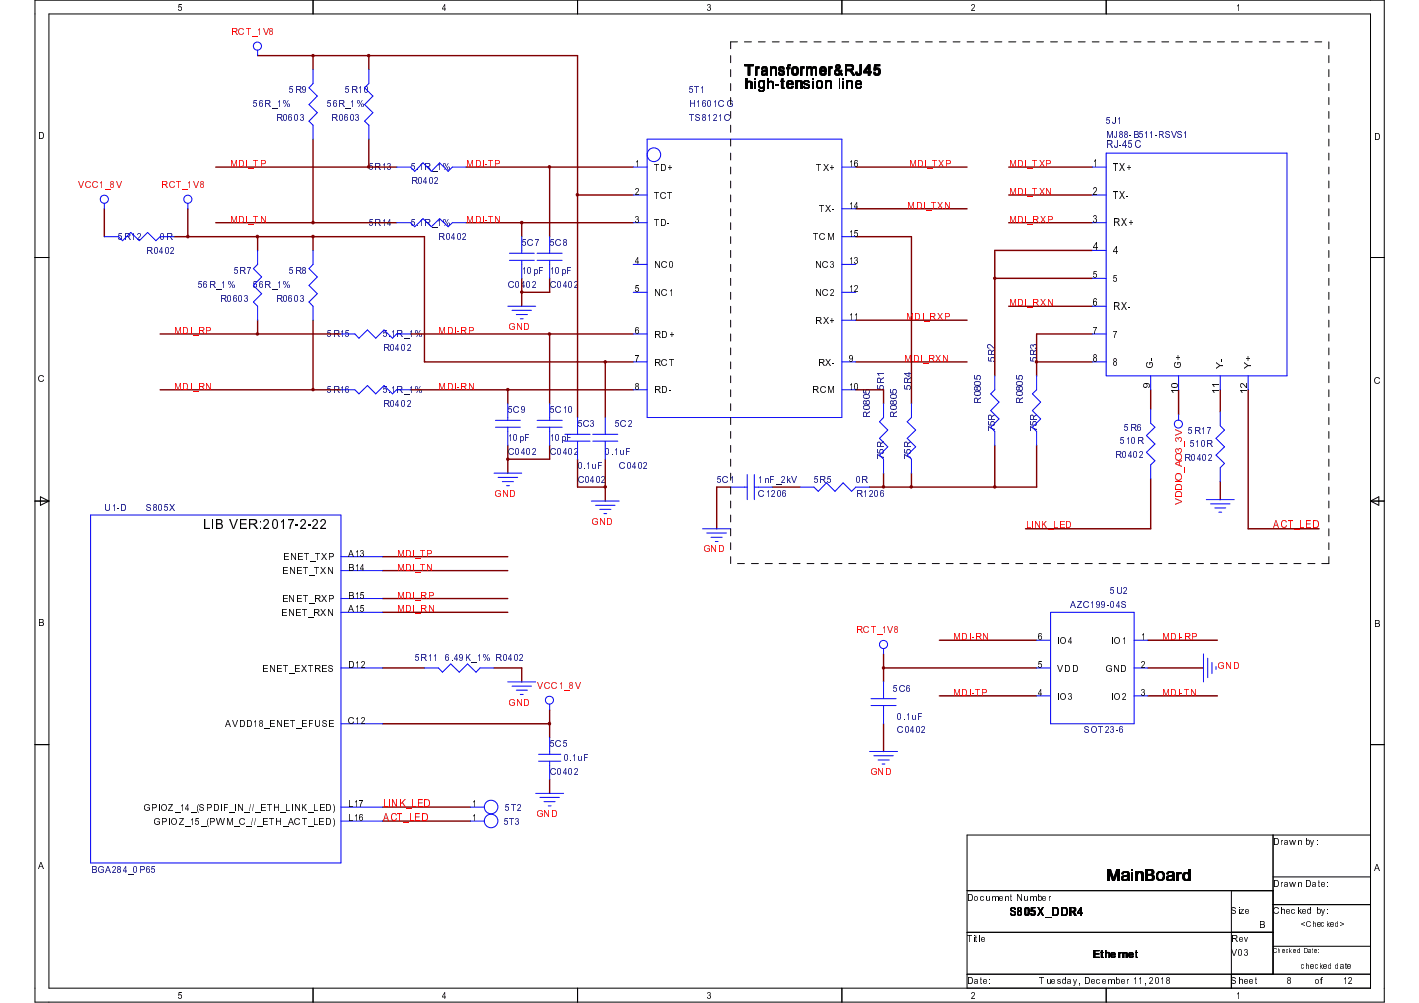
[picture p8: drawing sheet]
<svg xmlns="http://www.w3.org/2000/svg" width="297mm" height="210mm" viewBox="0 0 297 210" stroke-linecap="round" stroke-linejoin="round" font-family="sans-serif">
<g fill="none" stroke="#800000" stroke-width=".3">
<path d="M53.9 11.6h67v75.8M65.5 11.6v3M77.2 11.6v3M45.2 35h37.8M65.5 29.1v17.5M77.2 29.1v5.9M97.6 35h34.9M115.1 35v14.5M179.2 35h23.2M211.2 35h17.4M21.8 43.7v5.8M36.4 49.5h52.5v26.2h43.6"/>
<path d="M39.3 43.7v5.8M45.2 46.6h37.8M53.9 49.5v2.9M65.5 49.5v2.9M97.6 46.6h34.9M109.2 46.6v2.9M109.2 58.3v5.8M115.1 58.3v2.9h-5.9M120.9 40.8h11.6M179.2 49.5h11.6v35M179.2 43.7h23.2M208.2 58.3h20.4"/>
<path d="M211.2 46.6h17.4M211.2 40.8h17.4M228.6 52.4h-20.4v26.3M33.5 69.9h37.9M53.9 67v2.9M65.5 67v14.6M85.9 69.9h46.6M115.1 69.9v14.6M126.7 75.7v11.7M179.2 75.7h23.2M179.2 67h23.2M211.2 64.1h17.4"/>
<path d="M217 75.7h11.6M228.6 69.9h-11.6v8.8M33.5 81.6h37.9M85.9 81.6h46.6M106.3 81.6v2.9M106.3 93.2v5.8M115.1 93.2v2.9h-8.8M120.9 96.1v5.8h5.8M126.7 96.1v8.8M179.2 81.6h5.8v2.9M185 99v2.9M190.8 99v2.9"/>
<path d="M208.2 93.2v8.7M217 93.2v8.7h-35M240.9 81.6v4M246.7 81.6v5.2M255.4 81.6v4.6M261.3 81.6v29.1h14.8M80.1 116.5h26.2M80.1 119.4h26.2M152.9 101.9h-2.9v8.8M161.7 101.9h5.8M240.9 100.2v10.5h-26.2M255.4 100.8v3.8"/>
<path d="M80.1 139.8h8.8M80.1 125.3h26.2M80.1 128.1h26.2M103.4 139.8h5.8v2.9M185 136.9v5.8M185 139.8h32M196.6 134h20.4M240.3 139.8h11.6M240.3 134h14.5M80.1 151.5h35M115.1 148.5v5.8M185 151.5v5.8"/>
<path d="M196.6 145.6h20.4M240.3 145.6h14.5M80.1 168.9h18.4M80.1 171.8h18.4M115.1 163.1v2.9"/>
</g>
<circle cx="115" cy="34.9" r=".26" fill="#800000"/>
<circle cx="115" cy="34.9" r=".26" fill="none" stroke="#800000" stroke-width=".21"/>
<circle cx="217" cy="75.7" r=".26" fill="#800000"/>
<circle cx="217" cy="75.7" r=".26" fill="none" stroke="#800000" stroke-width=".21"/>
<circle cx="53.9" cy="69.9" r=".26" fill="#800000"/>
<circle cx="53.9" cy="69.9" r=".26" fill="none" stroke="#800000" stroke-width=".21"/>
<circle cx="65.5" cy="81.5" r=".26" fill="#800000"/>
<circle cx="65.5" cy="81.5" r=".26" fill="none" stroke="#800000" stroke-width=".21"/>
<circle cx="115" cy="151.4" r=".27" fill="#800000"/>
<circle cx="115" cy="151.4" r=".27" fill="none" stroke="#800000" stroke-width=".21"/>
<circle cx="208.2" cy="58.3" r=".26" fill="#800000"/>
<circle cx="208.2" cy="58.3" r=".26" fill="none" stroke="#800000" stroke-width=".21"/>
<circle cx="126.7" cy="75.7" r=".26" fill="#800000"/>
<circle cx="126.7" cy="75.7" r=".26" fill="none" stroke="#800000" stroke-width=".21"/>
<circle cx="39.3" cy="49.5" r=".27" fill="#800000"/>
<circle cx="39.3" cy="49.5" r=".27" fill="none" stroke="#800000" stroke-width=".21"/>
<circle cx="53.9" cy="49.5" r=".27" fill="#800000"/>
<circle cx="53.9" cy="49.5" r=".27" fill="none" stroke="#800000" stroke-width=".21"/>
<circle cx="65.5" cy="49.5" r=".27" fill="#800000"/>
<circle cx="65.5" cy="49.5" r=".27" fill="none" stroke="#800000" stroke-width=".21"/>
<circle cx="77.2" cy="34.9" r=".26" fill="#800000"/>
<circle cx="77.2" cy="34.9" r=".26" fill="none" stroke="#800000" stroke-width=".21"/>
<circle cx="109.2" cy="46.6" r=".27" fill="#800000"/>
<circle cx="109.2" cy="46.6" r=".27" fill="none" stroke="#800000" stroke-width=".21"/>
<circle cx="184.9" cy="101.9" r=".26" fill="#800000"/>
<circle cx="184.9" cy="101.9" r=".26" fill="none" stroke="#800000" stroke-width=".21"/>
<circle cx="208.2" cy="101.9" r=".26" fill="#800000"/>
<circle cx="208.2" cy="101.9" r=".26" fill="none" stroke="#800000" stroke-width=".21"/>
<circle cx="190.7" cy="101.9" r=".26" fill="#800000"/>
<circle cx="190.7" cy="101.9" r=".26" fill="none" stroke="#800000" stroke-width=".21"/>
<circle cx="106.3" cy="81.5" r=".26" fill="#800000"/>
<circle cx="106.3" cy="81.5" r=".26" fill="none" stroke="#800000" stroke-width=".21"/>
<circle cx="65.5" cy="46.6" r=".27" fill="#800000"/>
<circle cx="65.5" cy="46.6" r=".27" fill="none" stroke="#800000" stroke-width=".21"/>
<circle cx="115" cy="69.9" r=".26" fill="#800000"/>
<circle cx="115" cy="69.9" r=".26" fill="none" stroke="#800000" stroke-width=".21"/>
<circle cx="120.9" cy="40.8" r=".26" fill="#800000"/>
<circle cx="120.9" cy="40.8" r=".26" fill="none" stroke="#800000" stroke-width=".21"/>
<circle cx="77.2" cy="11.6" r=".26" fill="#800000"/>
<circle cx="77.2" cy="11.6" r=".26" fill="none" stroke="#800000" stroke-width=".21"/>
<circle cx="65.5" cy="11.6" r=".26" fill="#800000"/>
<circle cx="65.5" cy="11.6" r=".26" fill="none" stroke="#800000" stroke-width=".21"/>
<circle cx="184.9" cy="139.8" r=".26" fill="#800000"/>
<circle cx="184.9" cy="139.8" r=".26" fill="none" stroke="#800000" stroke-width=".21"/>
<circle cx="126.7" cy="101.9" r=".26" fill="#800000"/>
<circle cx="126.7" cy="101.9" r=".26" fill="none" stroke="#800000" stroke-width=".21"/>
<circle cx="109.2" cy="61.1" r=".26" fill="#800000"/>
<circle cx="109.2" cy="61.1" r=".26" fill="none" stroke="#800000" stroke-width=".21"/>
<circle cx="106.3" cy="96.1" r=".26" fill="#800000"/>
<circle cx="106.3" cy="96.1" r=".26" fill="none" stroke="#800000" stroke-width=".21"/>
<g fill="none" stroke="#00f" stroke-width=".21">
<path d="M53.9 10.5v1.1M65.5 14.6v2.9l-.8 .9 1.7 1.7-1.7 1.8 1.7 1.7-1.7 1.8 .8 .8v2.9M77.2 14.6v2.9l-.9 .9 1.8 1.7-1.8 1.8 1.8 1.7-1.8 1.8 .9 .8v2.9M83 35h2.9l.9 .9 1.8-1.8 1.7 1.8 1.7-1.8 1.8 1.8 .9-.9h2.9M132.5 35h3M135.5 29.1h40.7v58.3h-40.7zM176.2 35h3M228.6 35h3M231.6 32h37.8v46.7h-37.8zM21.8 49.5h3l.9 .9 1.7-1.8 1.8 1.8 1.7-1.8 1.7 1.8 .9-.9h2.9M21.8 42.5v1.2M39.3 42.5v1.2"/>
<path d="M53.9 52.4v2.9l-.9 .9 1.8 1.8-1.8 1.7 1.8 1.8-1.8 1.7 .9 .9v2.9M65.5 52.4v2.9l-.8 .9 1.7 1.8-1.7 1.7 1.7 1.8-1.7 1.7 .8 .9v2.9M83 46.6h2.9l.9 .9 1.8-1.7 1.7 1.7 1.7-1.7 1.8 1.7 .9-.9h2.9M106.6 54.5h5.2M106.6 53h5.2M109.2 49.5v3.5M109.2 54.5v3.8M112.4 54.5h5.3M112.4 53h5.3M115.1 49.5v3.5M115.1 54.5v3.8M132.5 46.6h3"/>
<path d="M132.5 40.8h3M132.5 55.3h3M176.2 55.3h3M176.2 43.7h3M176.2 49.5h3M228.6 46.6h3M228.6 40.8h3M228.6 52.4h3M228.6 58.3h3M71.4 69.9h2.9l.8 .9 1.8-1.8 1.8 1.8 1.7-1.8 1.8 1.8 .8-.9h2.9M106.3 64.1h5.8M107.2 64.9h4"/>
<path d="M108.1 65.8h2.3M108.9 66.7h.6M132.5 69.9h3M132.5 61.2h3M132.5 75.7h3M176.2 61.2h3M176.2 75.7h3M176.2 67h3M208.2 78.7v2.9l-.8 .8 1.7 1.8-1.7 1.7 1.7 1.8-1.7 1.7 .8 .9v2.9M217 78.7v2.9l-.9 .8 1.7 1.8-1.7 1.7 1.7 1.8-1.7 1.7 .9 .9v2.9M228.6 69.9h3M228.6 75.7h3"/>
<path d="M228.6 64.1h3M240.9 78.7v2.9M246.7 78.7v2.9M255.4 78.7v2.9M261.3 78.7v2.9M71.4 81.6h2.9l.8 .8 1.8-1.7 1.8 1.7 1.7-1.7 1.8 1.7 .8-.8h2.9M103.4 99h5.8M103.7 89.4h5.2M103.7 88h5.2M104.3 99.9h4.1M106.3 84.5v3.5M106.3 89.4v3.8"/>
<path d="M112.4 89.4h5.3M112.4 88h5.3M115.1 84.5v3.5M115.1 89.4v3.8M118.2 92.3h5.3M118.2 90.9h5.3M120.9 87.4v3.5M120.9 92.3v3.8M124.1 92.3h5.2M124.1 90.9h5.2M126.7 87.4v3.5M126.7 92.3v3.8"/>
<path d="M132.5 81.6h3M156.4 99.3v5.3M157.9 99.3v5.3M176.2 81.6h3M185 84.5v2.9l-.9 .9 1.7 1.7-1.7 1.7 1.7 1.8-1.7 1.7 .9 .9v2.9M190.8 84.5v2.9l-.9 .9 1.8 1.7-1.8 1.7 1.8 1.8-1.8 1.7 .9 .9v2.9M240.9 85.6v3l.9 .8-1.8 1.7 1.8 1.8-1.8 1.8 1.8 1.7-.9 .9v2.9M246.7 86.8v1.2M255.4 86.2v2.9l.9 .9-1.8 1.7 1.8 1.8-1.8 1.7 1.8 1.8-.9 .9v2.9M19 107.8h52.4v72.8h-52.4zM71.4 119.4h8.7M71.4 116.5h8.7"/>
<path d="M105.2 100.8h2.3M106 101.6h.6M123.8 104.9h5.8M124.7 105.7h4M125.6 106.6h2.3M126.4 107.5h.6M147.1 110.7h5.8M148 111.5h4.1M148.8 112.4h2.4M149.7 113.3h.6M152.9 101.9h3.5M157.9 101.9h3.8"/>
<path d="M167.5 101.9h2.9l.9 .9 1.7-1.8 1.8 1.8 1.7-1.8 1.8 1.8 .9-.9h2.8M252.5 104.6h5.9M253.4 105.5h4.1M254.3 106.3h2.3M255.1 107.2h.6M71.4 139.8h8.7M71.4 128.1h8.7M71.4 125.3h8.7M88.9 139.8h2.9l.8 .9 1.8-1.8 1.7 1.8 1.8-1.8 1.7 1.8 .9-.9h2.9M185 135.7v1.2M217 139.8h2.9M217 134h2.9"/>
<path d="M219.9 128.1h17.5v23.4h-17.5zM237.4 139.8h2.9M237.4 134h2.9M251.9 136.9v5.8M252.8 137.8v4M253.7 138.6v2.4M254.5 139.5v.6M71.4 151.5h8.7M106.3 142.7h5.8M107.2 143.6h4M108.1 144.4h2.3M108.9 145.3h.6"/>
<path d="M112.7 159.3h4.7M112.7 157.9h4.7M115.1 147.4v1.1M115.1 154.3v3.6M115.1 159.3v3.8M182 157.3h5.9M182.3 147.7h5.3M182.3 146.2h5.3M182.9 158.2h4.1M183.8 159h2.3M184.7 159.9h.5M185 142.7v3.5"/>
<path d="M185 147.7v3.8M217 145.6h2.9M237.4 145.6h2.9M71.4 168.9h8.7M71.4 171.8h8.7M98.5 168.9h2.8M98.5 171.8h2.8M112.1 166h5.9M113 166.9h4.1M113.9 167.8h2.3M114.8 168.7h.6"/>
<circle cx="53.9" cy="9.7" r=".85"/>
<circle cx="136.9" cy="32.4" r="1.43"/>
<circle cx="21.8" cy="41.7" r=".85"/>
<circle cx="39.3" cy="41.7" r=".85"/>
<circle cx="246.7" cy="88.8" r=".84"/>
<circle cx="184.9" cy="134.9" r=".85"/>
<circle cx="115" cy="146.5" r=".84"/>
<circle cx="102.8" cy="171.8" r="1.43"/>
<circle cx="102.8" cy="168.9" r="1.43"/>
</g>
<g fill="none" stroke="#000" stroke-width=".21">
<path d="M7.3 0h282.5v209.7h-282.5zM10.2 2.9h276.7v203.9h-276.7zM65.5 0v2.9M120.9 0v2.9M152.9 11.6v1.5M152.9 14.6v1.4M152.9 17.5v1.5M154.4 8.8h-1.5v1.4M155.8 8.8h1.5M158.7 8.8h1.5M161.7 8.8h1.4M164.5 8.8h1.5"/>
<path d="M167.5 8.8h1.4M170.4 8.8h1.5M173.3 8.8h1.5M176.2 8.8h1.5M176.2 0v2.9M179.2 8.8h1.4M182 8.8h1.5M185 8.8h1.4M187.9 8.8h1.4M190.8 8.8h1.4M193.7 8.8h1.5M196.6 8.8h1.5"/>
<path d="M199.5 8.8h1.5M202.4 8.8h1.5M205.3 8.8h1.5M208.2 8.8h1.5M211.2 8.8h1.4M214.1 8.8h1.5M217 8.8h1.4M219.9 8.8h1.5M222.8 8.8h1.5M225.7 8.8h1.5M228.6 8.8h1.5M231.6 8.8h1.4"/>
<path d="M231.6 0v2.9M234.5 8.8h1.4M237.4 8.8h1.4M240.3 8.8h1.5M243.2 8.8h1.4M246.1 8.8h1.5M249 8.8h1.5M251.9 8.8h1.5M254.8 8.8h1.5M257.8 8.8h1.4M260.7 8.8h1.4M263.6 8.8h1.4"/>
<path d="M266.5 8.8h1.4M269.4 8.8h1.4M272.3 8.8h1.5M275.2 8.8h1.5M278.2 8.8v1.4M278.2 11.6v1.5M278.2 14.6v1.4M278.2 17.5v1.5M152.9 20.4v1.5M152.9 23.3v1.5M152.9 26.2v1.5M152.9 29.1v1.5"/>
<path d="M152.9 32v1.5M152.9 35v1.4M152.9 37.9v1.4M278.2 20.4v1.5M278.2 23.3v1.5M278.2 26.2v1.5M278.2 29.1v1.5M278.2 32v1.5M278.2 35v1.4M278.2 37.9v1.4M7.3 53.9h2.9M152.9 40.8v1.4"/>
<path d="M152.9 43.7v1.5M152.9 46.6v1.4M152.9 49.5v1.5M152.9 52.4v1.5M152.9 55.3v1.5M152.9 58.3v1.4M278.2 40.8v1.4M278.2 43.7v1.5M278.2 46.6v1.4M278.2 49.5v1.5M278.2 52.4v1.5M278.2 55.3v1.5"/>
<path d="M278.2 58.3v1.4M286.9 53.9h2.9M152.9 61.2v1.5M152.9 64.1v1.4M152.9 67v1.5M152.9 69.9v1.5M152.9 72.8v1.5M152.9 75.7v1.5M152.9 78.7v1.4M278.2 61.2v1.5M278.2 64.1v1.4M278.2 67v1.5"/>
<path d="M278.2 69.9v1.5M278.2 72.8v1.5M278.2 75.7v1.5M278.2 78.7v1.4M152.9 81.6v1.4M152.9 84.5v1.4M152.9 87.4v1.5M152.9 90.3v1.4M152.9 93.2v1.5M152.9 96.1v1.5M152.9 99v1.5M278.2 81.6v1.4"/>
<path d="M278.2 84.5v1.4M278.2 87.4v1.5M278.2 90.3v1.4M278.2 93.2v1.5M278.2 96.1v1.5M278.2 99v1.5M7.3 104.9h2.9M8.5 104l1.7 .9-1.7 .8zM152.9 101.9v1.5M152.9 104.9v1.4M152.9 107.8v1.4M152.9 110.7v1.4"/>
<path d="M152.9 113.6v1.4M152.9 116.5v1.4M154.4 117.9h1.4M157.3 117.9h1.4M160.2 117.9h1.5M163.1 117.9h1.4M166 117.9h1.5M168.9 117.9h1.5M171.9 117.9h1.4M174.8 117.9h1.4M177.7 117.9h1.5M180.6 117.9h1.4"/>
<path d="M183.5 117.9h1.5M186.4 117.9h1.5M189.3 117.9h1.5M192.2 117.9h1.5M195.2 117.9h1.4M198.1 117.9h1.4M201 117.9h1.4M203.9 117.9h1.4M206.8 117.9h1.4M209.7 117.9h1.5M212.6 117.9h1.5M215.6 117.9h1.4"/>
<path d="M218.4 117.9h1.5M221.4 117.9h1.4M224.3 117.9h1.4M227.2 117.9h1.4M230.1 117.9h1.5M233 117.9h1.5M235.9 117.9h1.5M238.8 117.9h1.5M241.8 117.9h1.4M244.6 117.9h1.5M247.6 117.9h1.4M250.5 117.9h1.4"/>
<path d="M253.4 117.9h1.4M256.3 117.9h1.5M259.2 117.9h1.5M262.1 117.9h1.5M265 117.9h1.5M267.9 117.9h1.5M270.8 117.9h1.5M273.8 117.9h1.4M278.2 101.9v1.5M278.2 104.9v1.4M278.2 107.8v1.4M278.2 110.7v1.4"/>
<path d="M278.2 113.6v1.4M278.2 116.5v1.4h-1.5M286.9 104.9h2.9M286.9 104.9l1.7-.9v1.7zM7.3 155.8h2.9M286.9 155.8h2.9M266.5 174.8v29.1M286.9 174.8h-84.5v32M202.4 195.1h64.1M202.4 186.4h64.1M257.8 186.4v20.4M266.5 189.3h20.4"/>
<path d="M266.5 183.5h20.4M266.5 198h20.4M65.5 206.8v2.9M120.9 206.8v2.9M176.2 206.8v2.9M202.4 203.9h84.5M231.6 206.8v2.9"/>
</g>
<text font-size="3.6" x="231.6" y="184.4">MainBoard</text>
<g font-size="3.3">
<text x="155.9" y="15.7">Transformer&amp;RJ45</text>
<text x="155.9" y="18.6">high-tension line</text>
</g>
<text font-size="3" x="42.5" y="110.7">LIB VER:2017-2-22</text>
<g font-size="2.4">
<text x="211.2" y="191.6">S805X_DDR4</text>
<text x="228.7" y="200.4">Ethernet</text>
</g>
<g font-size="2.1">
<text x="37.3" y="2.2">5</text>
<text x="92.6" y="2.2">4</text>
<text x="148" y="2.2">3</text>
<text x="203.3" y="2.2">2</text>
<text x="258.7" y="2.2">1</text>
<text x="8" y="29">D</text>
<text x="287.6" y="29.3">D</text>
<text x="132.8" y="35">1</text>
<text x="136.9" y="35.7">TD+</text>
<text x="170.9" y="35.7">TX+</text>
<text x="177.7" y="35">16</text>
<text x="228.9" y="35">1</text>
<text x="233" y="35.7">TX+</text>
<text x="132.8" y="40.8">2</text>
<text x="136.9" y="41.6">TCT</text>
<text x="228.9" y="40.8">2</text>
<text x="233" y="41.6">TX-</text>
<text x="132.8" y="46.6">3</text>
<text x="136.9" y="47.4">TD-</text>
<text x="171.4" y="44.4">TX-</text>
<text x="177.7" y="43.7">14</text>
<text x="228.9" y="46.6">3</text>
<text x="233" y="47.4">RX+</text>
<text x="170.3" y="50.3">TCM</text>
<text x="177.7" y="49.5">15</text>
<text x="228.9" y="52.4">4</text>
<text x="233" y="53.2">4</text>
<text x="132.8" y="55.3">4</text>
<text x="136.9" y="56.1">NC0</text>
<text x="170.6" y="56.1">NC3</text>
<text x="177.7" y="55.3">13</text>
<text x="228.9" y="58.3">5</text>
<text x="233" y="59">5</text>
<text x="132.8" y="61.2">5</text>
<text x="136.9" y="61.9">NC1</text>
<text x="170.6" y="61.9">NC2</text>
<text x="177.7" y="61.2">12</text>
<text x="228.9" y="64.1">6</text>
<text x="233" y="64.9">RX-</text>
<text x="132.8" y="69.9">6</text>
<text x="136.9" y="70.7">RD+</text>
<text x="170.6" y="67.8">RX+</text>
<text x="177.7" y="67">11</text>
<text x="228.9" y="69.9">7</text>
<text x="233" y="70.7">7</text>
<text x="132.8" y="75.7">7</text>
<text x="136.9" y="76.5">RCT</text>
<text x="171.2" y="76.5">RX-</text>
<text x="177.7" y="75.7">9</text>
<text x="228.9" y="75.7">8</text>
<text x="233" y="76.5">8</text>
<text x="241.6" y="77.2">G</text>
<text x="241.6" y="75.5">-</text>
<text x="247.5" y="77.2">G</text>
<text x="247.5" y="75.5">+</text>
<text x="256.2" y="77.2">Y</text>
<text x="256.2" y="75.7">-</text>
<text x="262" y="77.2">Y</text>
<text x="262" y="75.7">+</text>
<text x="8" y="80">C</text>
<text x="132.8" y="81.6">8</text>
<text x="136.9" y="82.3">RD-</text>
<text x="170" y="82.3">RCM</text>
<text x="177.7" y="81.6">10</text>
<text x="240.9" y="81.3">9</text>
<text x="246.7" y="82.5">1</text>
<text x="246.7" y="81.3">0</text>
<text x="255.4" y="82.5">1</text>
<text x="255.4" y="81.3">1</text>
<text x="261.3" y="82.5">1</text>
<text x="261.3" y="81.3">2</text>
<text x="287.6" y="80.3">C</text>
<text x="59.2" y="117.3">ENET_TXP</text>
<text x="72.9" y="119.4">B14</text>
<text x="72.9" y="116.5">A13</text>
<text x="59.1" y="120.2">ENET_TXN</text>
<text x="72.9" y="125.3">B15</text>
<text x="8" y="131">B</text>
<text x="58.8" y="128.9">ENET_RXN</text>
<text x="59" y="126">ENET_RXP</text>
<text x="72.9" y="128.1">A15</text>
<text x="287.6" y="131.2">B</text>
<text x="217.3" y="134">6</text>
<text x="221.4" y="134.7">IO4</text>
<text x="232.6" y="134.7">IO1</text>
<text x="238.8" y="134">1</text>
<text x="54.9" y="140.5">ENET_EXTRES</text>
<text x="72.9" y="139.8">D12</text>
<text x="217.3" y="139.8">5</text>
<text x="221.4" y="140.5">VDD</text>
<text x="231.3" y="140.5">GND</text>
<text x="238.8" y="139.8">2</text>
<text x="217.3" y="145.6">4</text>
<text x="221.4" y="146.4">IO3</text>
<text x="232.6" y="146.4">IO2</text>
<text x="238.8" y="145.6">3</text>
<text x="47.1" y="152.2">AVDD18_ENET_EFUSE</text>
<text x="72.9" y="151.5">C12</text>
<text x="30" y="169.7">GPIOZ_14_(SPDIF_IN_//_ETH_LINK_LED)</text>
<text x="32.1" y="172.6">GPIOZ_15_(PWM_C_//_ETH_ACT_LED)</text>
<text x="72.9" y="168.9">L17</text>
<text x="72.9" y="171.8">L16</text>
<text x="98.8" y="168.9">1</text>
<text x="98.8" y="171.8">1</text>
<text x="266.5" y="176.8">Drawn by:</text>
<text x="8" y="181.9">A</text>
<text x="266.5" y="185.5">Drawn Date:</text>
<text x="287.6" y="182.2">A</text>
<text x="202.4" y="188.5">Document Number</text>
<text x="257.8" y="191.3">Size</text>
<text x="266.5" y="191.3">Checked by:</text>
<text x="202.4" y="197.2">Title</text>
<text x="257.8" y="197.2">Rev</text>
<text x="263.6" y="194.3">B</text>
<text x="257.8" y="200.1">V03</text>
<text x="37.3" y="209">5</text>
<text x="92.6" y="209">4</text>
<text x="148" y="209">3</text>
<text x="202.4" y="205.9">Date:</text>
<text x="203.3" y="209">2</text>
<text x="217.6" y="205.9">Tuesday, December 11, 2018</text>
<text x="257.8" y="205.9">Sheet</text>
<text x="258.7" y="209">1</text>
<text x="269.4" y="205.9">8</text>
<text x="275.2" y="205.9">of</text>
<text x="281" y="205.9">12</text>
</g>
<g font-size="2.1" fill="#f00">
<text x="48.4" y="7.3">RCT_1V8</text>
<text x="48.1" y="35">MDI_TP</text>
<text x="97.6" y="35">MDI-TP</text>
<text x="190.2" y="35">MDI_TXP</text>
<text x="211.2" y="35">MDI_TXP</text>
<text x="16.3" y="39.3">VCC1_8V</text>
<text x="33.8" y="39.3">RCT_1V8</text>
<text x="211.2" y="40.8">MDI_TXN</text>
<text x="48.1" y="46.6">MDI_TN</text>
<text x="97.6" y="46.6">MDI-TN</text>
<text x="189.9" y="43.7">MDI_TXN</text>
<text x="211.2" y="46.6">MDI_RXP</text>
<text x="211.2" y="64.1">MDI_RXN</text>
<text x="36.4" y="69.9">MDI_RP</text>
<text x="91.8" y="69.9">MDI-RP</text>
<text x="106.3" y="69">GND</text>
<text x="189.6" y="67">MDI_RXP</text>
<text x="189.3" y="75.7">MDI_RXN</text>
<text x="36.4" y="81.6">MDI_RN</text>
<text x="91.8" y="81.6">MDI-RN</text>
<text x="247.6" y="94.7">3</text>
<text x="247.6" y="93.5">_ 510R</text>
<text x="247.6" y="92.5">3</text>
<text x="247.6" y="91.3">V</text>
<text x="247.6" y="101.2">I</text>
<text x="247.6" y="100.6">O</text>
<text x="247.6" y="98.9">_</text>
<text x="247.6" y="97.8">A</text>
<text x="247.6" y="96.4">O</text>
<text x="103.4" y="104">GND</text>
<text x="247.6" y="105.7">V</text>
<text x="247.6" y="104.3">D</text>
<text x="247.6" y="102.7">D</text>
<text x="123.8" y="109.8">GND</text>
<text x="214.7" y="110.4">LINK_LED</text>
<text x="266.6" y="110.4">ACT_LED</text>
<text x="83" y="116.5">MDI_TP</text>
<text x="83" y="119.4">MDI_TN</text>
<text x="147.1" y="115.6">GND</text>
<text x="83" y="125.3">MDI_RP</text>
<text x="83" y="128.1">MDI_RN</text>
<text x="179.2" y="132.5">RCT_1V8</text>
<text x="199.5" y="134">MDI-RN</text>
<text x="243.2" y="134">MDI-RP</text>
<text x="254.8" y="140.1">GND</text>
<text x="106.3" y="147.7">GND</text>
<text x="112.4" y="144.2">VCC1_8V</text>
<text x="199.5" y="145.6">MDI-TP</text>
<text x="243.2" y="145.6">MDI-TN</text>
<text x="182" y="162.2">GND</text>
<text x="80.1" y="168.9">LINK_LED</text>
<text x="80.1" y="171.8">ACT_LED</text>
<text x="112.1" y="171">GND</text>
</g>
<g font-size="2.1" fill="#000080">
<text x="53" y="22.4">56R_1%</text>
<text x="60.6" y="19.5">5R9</text>
<text x="68.4" y="22.4">56R_1%</text>
<text x="72.3" y="19.5">5R10</text>
<text x="144.2" y="19.5">5T1</text>
<text x="144.2" y="22.4">H1601CG</text>
<text x="57.7" y="25.4">R0603</text>
<text x="69.3" y="25.4">R0603</text>
<text x="144.2" y="25.4">TS8121C</text>
<text x="231.6" y="26">5J1</text>
<text x="77.2" y="35.6">5R13</text>
<text x="85.9" y="35.6">5.1R_1%</text>
<text x="231.6" y="31">RJ-45C</text>
<text x="85.9" y="38.5">R0402</text>
<text x="77.2" y="47.3">5R14</text>
<text x="85.9" y="47.3">5.1R_1%</text>
<text x="24.8" y="50.2">5R12</text>
<text x="30.6" y="53.1">R0402</text>
<text x="33.5" y="50.2">0R</text>
<text x="91.8" y="50.2">R0402</text>
<text x="109.2" y="51.6">5C7</text>
<text x="115.1" y="51.6">5C8</text>
<text x="49" y="57.4">5R7</text>
<text x="60.6" y="57.4">5R8</text>
<text x="109.2" y="57.4">10pF</text>
<text x="115.1" y="57.4">10pF</text>
<text x="41.4" y="60.3">56R_1%</text>
<text x="46.1" y="63.2">R0603</text>
<text x="53" y="60.3">56R_1%</text>
<text x="57.7" y="63.2">R0603</text>
<text x="106.3" y="60.3">C0402</text>
<text x="115.1" y="60.3">C0402</text>
<text x="68.4" y="70.6">5R15</text>
<text x="80.1" y="70.6">5.1R_1%</text>
<text x="80.1" y="73.5">R0402</text>
<text x="208.2" y="75.7">5</text>
<text x="208.2" y="74.6">R</text>
<text x="208.2" y="73.1">2</text>
<text x="217" y="75.7">5</text>
<text x="217" y="74.6">R</text>
<text x="217" y="73.1">3</text>
<text x="68.4" y="82.2">5R16</text>
<text x="80.1" y="82.2">5.1R_1%</text>
<text x="182" y="83.6">0</text>
<text x="182" y="82.4">5</text>
<text x="185" y="81.6">5</text>
<text x="185" y="80.4">R</text>
<text x="185" y="78.9">1</text>
<text x="187.9" y="83.6">0</text>
<text x="187.9" y="82.4">5</text>
<text x="190.8" y="81.6">5</text>
<text x="190.8" y="80.4">R</text>
<text x="190.8" y="78.9">4</text>
<text x="205.3" y="83">0</text>
<text x="205.3" y="81.8">8</text>
<text x="205.3" y="80.7">0</text>
<text x="205.3" y="79.5">5</text>
<text x="214.1" y="83">0</text>
<text x="214.1" y="81.8">8</text>
<text x="214.1" y="80.7">0</text>
<text x="214.1" y="79.5">5</text>
<text x="80.1" y="85.1">R0402</text>
<text x="106.3" y="86.5">5C9</text>
<text x="115.1" y="86.5">5C10</text>
<text x="120.9" y="89.4">5C3</text>
<text x="128.7" y="89.4">5C2</text>
<text x="182" y="87.4">R</text>
<text x="182" y="85.9">0</text>
<text x="182" y="84.7">8</text>
<text x="187.9" y="87.4">R</text>
<text x="187.9" y="85.9">0</text>
<text x="187.9" y="84.7">8</text>
<text x="205.3" y="84.5">R</text>
<text x="208.2" y="89.2">5</text>
<text x="208.2" y="88">R</text>
<text x="214.1" y="84.5">R</text>
<text x="217" y="89.2">5</text>
<text x="217" y="88">R</text>
<text x="106.3" y="95.2">C0402</text>
<text x="106.3" y="92.3">10pF</text>
<text x="115.1" y="95.2">C0402</text>
<text x="115.1" y="92.3">10pF</text>
<text x="126.7" y="95.2">0.1uF</text>
<text x="185" y="95">5</text>
<text x="185" y="93.8">R</text>
<text x="190.8" y="95">5</text>
<text x="190.8" y="93.8">R</text>
<text x="208.2" y="90.3">7</text>
<text x="217" y="90.3">7</text>
<text x="233.3" y="95.8">R0402</text>
<text x="234.5" y="92.9">510R</text>
<text x="235.3" y="90.3">5R6</text>
<text x="248.7" y="90.9">5R17</text>
<text x="120.9" y="101">C0402</text>
<text x="120.9" y="98.1">0.1uF</text>
<text x="129.6" y="98.1">C0402</text>
<text x="150" y="101">5C1</text>
<text x="158.7" y="101">1nF_2kV</text>
<text x="170.4" y="101">5R5</text>
<text x="179.2" y="101">0R</text>
<text x="185" y="96.1">7</text>
<text x="190.8" y="96.1">7</text>
<text x="247.9" y="96.4">R0402</text>
<text x="21.8" y="106.9">U1-D</text>
<text x="30.6" y="106.9">S805X</text>
<text x="158.7" y="104">C1206</text>
<text x="179.2" y="104">R1206</text>
<text x="232.4" y="124.4">5U2</text>
<text x="224" y="127.3">AZC199-04S</text>
<text x="86.8" y="138.4">5R11</text>
<text x="93.2" y="138.4">6.49K_1% R0402</text>
<text x="187" y="144.7">5C6</text>
<text x="187.9" y="153.5">C0402</text>
<text x="187.9" y="150.6">0.1uF</text>
<text x="226.9" y="153.5">SOT23-6</text>
<text x="115.1" y="156.4">5C5</text>
<text x="118" y="159.3">0.1uF</text>
<text x="115.1" y="162.2">C0402</text>
<text x="105.4" y="172.7">5T3</text>
<text x="105.7" y="169.8">5T2</text>
<text x="19" y="182.6">BGA284_0P65</text>
</g>
<text font-size="2" fill="#000080" x="231.6" y="28.9">MJ88-B511-RSVS1</text>
<g font-size="1.8">
<text x="272.3" y="194">&lt;Checked&gt;</text>
<text x="272.3" y="202.7">checked date</text>
</g>
<text font-size="1.5" x="266.5" y="199.5">Checked Date:</text>
</svg>
